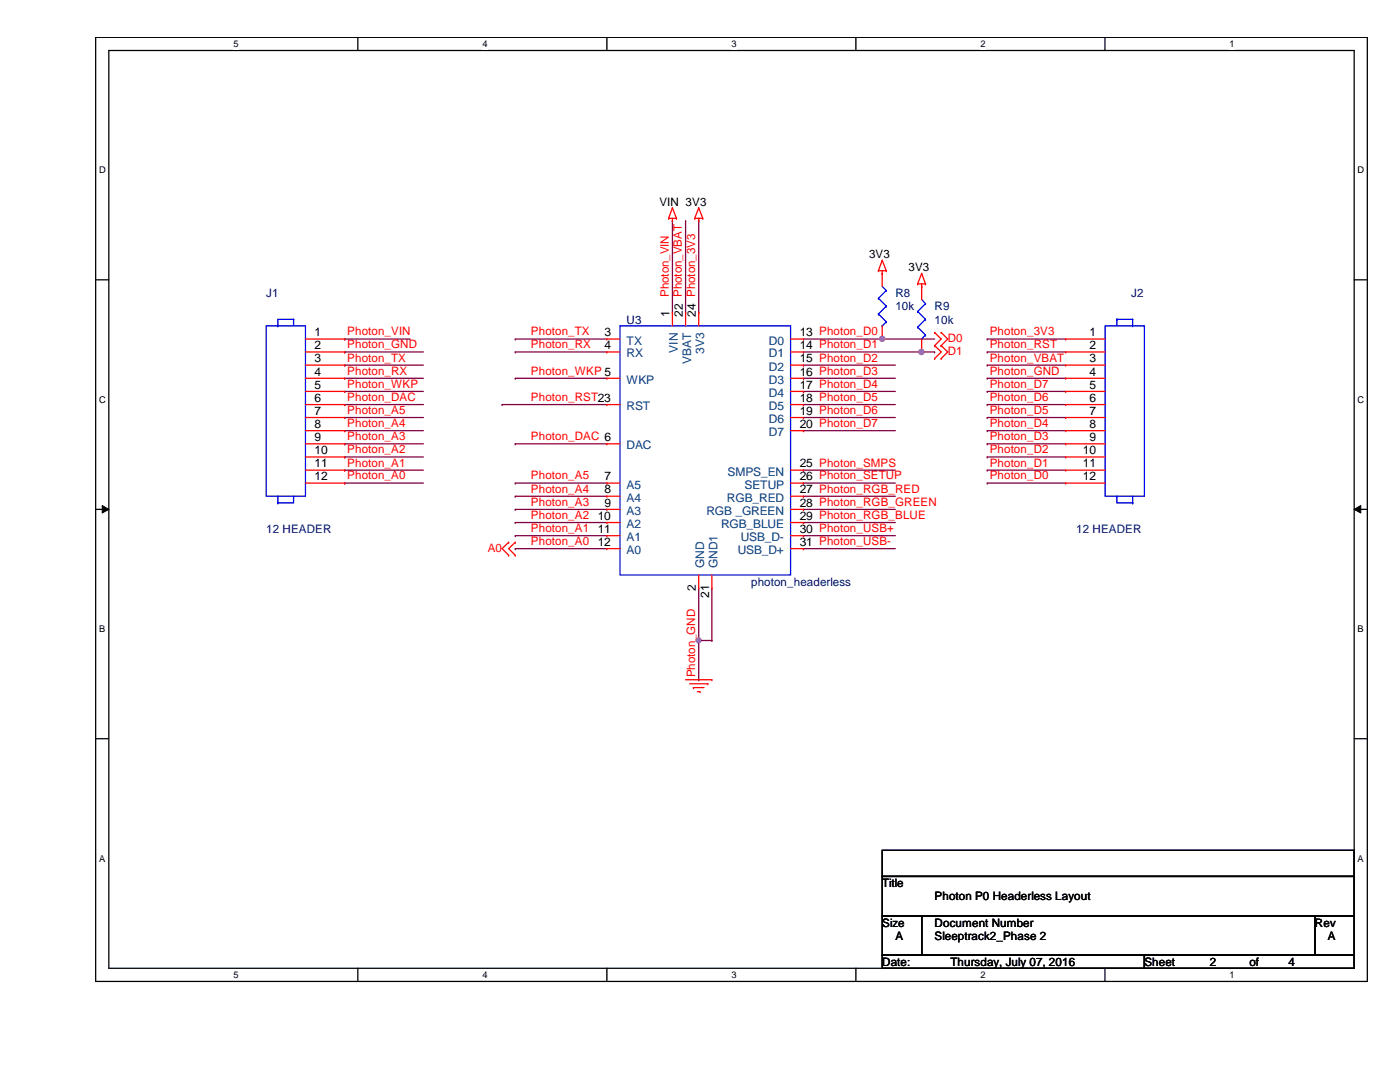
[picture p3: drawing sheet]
<svg xmlns="http://www.w3.org/2000/svg" width="279mm" height="216mm" viewBox="0 0 279 216" stroke-linecap="round" stroke-linejoin="round" font-family="sans-serif">
<path d="M19.1 7.5h253.8v188.3h-253.8zM21.7 10.1h248.6v183.1h-248.6z" fill="none" stroke="#000" stroke-width=".25"/>
<g fill="#fff">
<path d="M46.6 7.7h1v2.1h-1z"/>
<path d="M46.6 193.5h1v2.1h-1z"/>
</g>
<path d="M71.4 7.5v2.6M71.4 193.2v2.6" fill="none" stroke="#000" stroke-width=".25"/>
<g fill="#fff">
<path d="M96.3 7.7h1v2.1h-1z"/>
<path d="M96.3 193.5h1v2.1h-1z"/>
</g>
<path d="M121.1 7.5v2.6M121.1 193.2v2.6" fill="none" stroke="#000" stroke-width=".25"/>
<g fill="#fff">
<path d="M146 7.7h1v2.1h-1z"/>
<path d="M146 193.5h1v2.1h-1z"/>
</g>
<path d="M170.8 7.5v2.6M170.8 193.2v2.6" fill="none" stroke="#000" stroke-width=".25"/>
<g fill="#fff">
<path d="M195.7 7.7h1v2.1h-1z"/>
<path d="M195.7 193.5h1v2.1h-1z"/>
</g>
<path d="M220.5 7.5v2.6M220.5 193.2v2.6" fill="none" stroke="#000" stroke-width=".25"/>
<g fill="#fff">
<path d="M245.4 7.7h1v2.1h-1z"/>
<path d="M245.4 193.5h1v2.1h-1z"/>
<path d="M19.8 32.9h1.3v2.1h-1.3z"/>
<path d="M270.9 32.9h1.3v2.1h-1.3z"/>
<path d="M19.8 78.7h1.3v2.1h-1.3z"/>
<path d="M270.9 78.7h1.3v2.1h-1.3z"/>
</g>
<path d="M19.1 55.8h2.6M270.3 55.8h2.6" fill="none" stroke="#000" stroke-width=".25"/>
<g fill="#fff">
<path d="M19.8 124.5h1.2v2.1h-1.2z"/>
<path d="M270.9 124.5h1.3v2.1h-1.3z"/>
</g>
<path d="M19.1 101.6h2.6M270.3 101.6h2.6" fill="none" stroke="#000" stroke-width=".25"/>
<path d="M20.4 100.9l1.3 .7-1.3 .8zM270.3 101.6l1.3-.7v1.5z" fill="#000"/>
<path d="M20.4 100.9l1.3 .7-1.3 .8zM270.3 101.6l1.3-.7v1.5z" fill="none" stroke="#000" stroke-width=".2"/>
<g fill="#fff">
<path d="M19.8 170.3h1.2v2h-1.2z"/>
<path d="M270.9 170.3h1.3v2h-1.3z"/>
</g>
<path d="M19.1 147.4h2.6M270.3 147.4h2.6" fill="none" stroke="#000" stroke-width=".25"/>
<g fill="none" stroke="#800040" stroke-width=".25">
<path d="M134.2 44.1h.1M134.2 44.1v18.3M136.8 44.1h.1M136.8 44.1v18.3M139.4 44.1h.1M139.4 44.1v18.3M102.8 67.6h.1M102.8 70.2h.1M102.8 67.6h18.3M102.8 70.2h18.3M160.4 67.6h15.7M160.4 70.2h23.5"/>
<path d="M176.1 67.6h.1M183.9 70.2h.1"/>
</g>
<circle cx="183.9" cy="70.2" r=".51" fill="#f0f"/>
<circle cx="183.9" cy="70.2" r=".51" fill="none" stroke="#f0f" stroke-width=".25"/>
<g fill="none" stroke="#800040" stroke-width=".25">
<path d="M102.8 75.5h.1M102.8 75.5h18.3M160.4 72.9h.1M160.4 75.5h.1M160.4 78.1h.1M160.4 72.9h18.3M160.4 75.5h18.3M160.4 78.1h18.3M100.2 80.7h.1M100.2 80.7h20.9M102.8 88.6h.1M102.8 96.4h.1"/>
<path d="M102.8 99h.1M102.8 88.6h18.3M102.8 96.4h18.3M102.8 99h18.3M160.4 80.7h.1M160.4 83.3h.1M160.4 85.9h.1M160.4 93.8h.1M160.4 96.4h.1M160.4 99h.1M160.4 80.7h18.3M160.4 83.3h18.3"/>
<path d="M160.4 85.9h18.3M160.4 93.8h18.3M160.4 96.4h18.3M160.4 99h18.3M102.8 101.6h.1M102.8 104.3h.1M102.8 106.9h.1M102.8 109.5h.1M102.8 101.6h18.3M102.8 104.3h18.3M102.8 106.9h18.3M102.8 109.5h18.3"/>
<path d="M139.4 117.3v10.5M160.4 101.6h.1M160.4 104.3h.1M160.4 106.9h.1M160.4 109.5h.1M160.4 101.6h18.3M160.4 104.3h18.3M160.4 106.9h18.3M160.4 109.5h18.3M139.4 127.8h.1"/>
</g>
<circle cx="139.4" cy="127.8" r=".49" fill="#f0f"/>
<circle cx="139.4" cy="127.8" r=".49" fill="none" stroke="#f0f" stroke-width=".25"/>
<g fill="none" stroke="#800040" stroke-width=".25">
<path d="M68.8 67.6h.1M68.8 70.2h.1M68.8 72.9h.1M68.8 75.5h.1M68.8 78.1h.1M68.8 67.6h13.1M68.8 70.2h15.7M68.8 72.9h15.7M68.8 75.5h15.7M68.8 78.1h15.7M176.1 67.6h.1M176.1 67.6h10.4"/>
<path d="M197 67.6h.1M197 70.2h.1M197 72.9h.1M197 75.5h.1M197 78.1h.1M197 67.6h15.7M197 70.2h15.7M197 72.9h15.7M197 75.5h15.7M197 78.1h15.7M68.8 80.7h.1M68.8 83.3h.1"/>
<path d="M68.8 85.9h.1M68.8 88.6h.1M68.8 91.2h.1M68.8 93.8h.1M68.8 96.4h.1M68.8 80.7h15.7M68.8 83.3h15.7M68.8 85.9h15.7M68.8 88.6h15.7M68.8 91.2h15.7M68.8 93.8h15.7M68.8 96.4h15.7"/>
<path d="M197 80.7h.1M197 83.3h.1M197 85.9h.1M197 88.6h.1M197 91.2h.1M197 93.8h.1M197 96.4h.1M197 80.7h15.7M197 83.3h15.7M197 85.9h15.7M197 88.6h15.7M197 91.2h15.7"/>
<path d="M197 93.8h15.7M197 96.4h15.7M142.1 117.3v10.5M139.4 127.8h.1M139.4 135.6h.1M139.4 127.8h2.7M139.4 127.8v7.8M142.1 127.8h.1"/>
</g>
<circle cx="176.1" cy="67.6" r=".51" fill="#f0f"/>
<circle cx="176.1" cy="67.6" r=".51" fill="none" stroke="#f0f" stroke-width=".25"/>
<path d="M183.9 70.2h2.6M186.5 70.2h.1" fill="none" stroke="#800040" stroke-width=".25"/>
<g fill="none" stroke="#f00" stroke-width=".25">
<path d="M133.4 43.6h.1M133.4 43.6h1.6M134.2 44.1h.1M134.2 41.5h.1M134.2 43.6v.5M134.2 41.5l-.8 2.1M134.2 41.5l.8 2.1M135 43.6h.1M138.6 43.6h.1M138.6 43.6h1.7M139.4 44.1h.1M139.4 41.5h.1"/>
<path d="M139.4 43.6v.5M139.4 41.5l-.8 2.1M139.4 41.5l.9 2.1M140.3 43.6h.1M175.3 54h.1M175.3 54h1.6M176.1 54.6h.1M176.1 51.9h.1M176.1 54v3.1M176.1 51.9l-.8 2.1M176.1 51.9l.8 2.1M176.9 54h.1"/>
<path d="M183.1 56.6h.1M183.1 56.6h1.6M183.9 57.1h.1M183.9 54.6h.1M183.9 56.6v3.2M183.9 54.6l-.8 2M183.9 54.6l.8 2M184.7 56.6h.1M61 67.6h7.8M61 70.2h7.8M61 75.5h7.8M61 72.9h7.8"/>
<path d="M61 78.1h7.8M68.8 67.6h.1M68.8 70.2h.1M68.8 72.9h.1M68.8 75.5h.1M68.8 78.1h.1M121.1 67.6h.1M121.1 70.2h.1M121.1 75.5h.1M121.1 67.6h2.6M121.1 70.2h2.6M121.1 75.5h2.6"/>
<path d="M134.2 62.4h.1M134.2 62.4v2.6M136.8 62.4h.1M136.8 62.4v2.6M139.4 62.4h.1M139.4 62.4v2.6M157.8 67.6h2.6M157.8 70.2h2.6M157.8 75.5h2.6M157.8 72.9h2.6M157.8 78.1h2.6M160.4 67.6h.1"/>
<path d="M160.4 70.2h.1M160.4 72.9h.1M160.4 75.5h.1M160.4 78.1h.1M176.1 67.6h.1M176.1 65v2.6M183.9 70.2h.1M183.9 67.6v2.6M186.5 66.3h.1M186.5 69h.1M186.5 71.5h.1M186.5 66.3l1.3 1.3-1.3 1.4"/>
<path d="M186.5 69l1.3 1.2-1.3 1.3M187.8 66.3h.1M187.8 69h.1M187.8 71.5h.1M187.8 66.3l1.3 1.3-1.3 1.4M187.8 69l1.3 1.2-1.3 1.3M212.7 67.6h.1M212.7 70.2h.1M212.7 72.9h.1M212.7 75.5h.1M212.7 78.1h.1M212.7 67.6h7.9"/>
<path d="M212.7 70.2h7.9M212.7 75.5h7.9M212.7 72.9h7.9M212.7 78.1h7.9M61 88.6h7.8M61 96.4h7.8M61 80.7h7.8M61 83.3h7.8M61 85.9h7.8M61 93.8h7.8M61 91.2h7.8M68.8 80.7h.1"/>
<path d="M68.8 83.3h.1M68.8 85.9h.1M68.8 88.6h.1M68.8 91.2h.1M68.8 93.8h.1M68.8 96.4h.1M121.1 88.6h.1M121.1 96.4h.1M121.1 99h.1M121.1 80.7h.1M121.1 88.6h2.6M121.1 96.4h2.6"/>
<path d="M121.1 99h2.6M121.1 80.7h2.6M157.8 96.4h2.6M157.8 99h2.6M157.8 80.7h2.6M157.8 83.3h2.6M157.8 85.9h2.6M157.8 93.8h2.6M160.4 80.7h.1M160.4 83.3h.1M160.4 85.9h.1M160.4 93.8h.1"/>
<path d="M160.4 96.4h.1M160.4 99h.1M212.7 80.7h.1M212.7 83.3h.1M212.7 85.9h.1M212.7 88.6h.1M212.7 91.2h.1M212.7 93.8h.1M212.7 96.4h.1M212.7 88.6h7.9M212.7 96.4h7.9M212.7 80.7h7.9"/>
<path d="M212.7 83.3h7.9M212.7 85.9h7.9M212.7 93.8h7.9M212.7 91.2h7.9M101.5 108.2h.1M101.5 110.8h.1M101.5 108.2l-1.3 1.3 1.3 1.3M102.8 108.2h.1M102.8 110.8h.1M102.8 108.2l-1.3 1.3 1.3 1.3M121.1 101.6h.1M121.1 104.3h.1"/>
<path d="M121.1 106.9h.1M121.1 109.5h.1M121.1 101.6h2.6M121.1 104.3h2.6M121.1 106.9h2.6M121.1 109.5h2.6M139.4 117.3h.1M139.4 114.7v2.6M142.1 117.3h.1M142.1 114.7v2.6M157.8 101.6h2.6M157.8 104.3h2.6"/>
<path d="M157.8 106.9h2.6M157.8 109.5h2.6M160.4 101.6h.1M160.4 104.3h.1M160.4 106.9h.1M160.4 109.5h.1M136.8 135.6h5.3M137.6 136.4h3.7M138.4 137.2h.1M138.4 137.2h2.1M139.2 138h.5M139.7 138h.1"/>
<path d="M141.3 136.4h.1M142.1 135.6h.1"/>
</g>
<path d="M176.1 169.7h94.2v5.2h-94.2zM176.1 174.9h94.2v7.9h-94.2zM176.1 182.8h7.8v7.8h-7.8zM176.1 190.6h52.3v2.6h-52.3zM183.9 182.8h78.5v7.8h-78.5zM228.4 190.6h41.9v2.6h-41.9zM262.4 182.8h7.9v7.8h-7.9z" fill="none" stroke="#000" stroke-width=".25"/>
<g fill="none" stroke="#00f" stroke-width=".25">
<path d="M175.3 59.5h.1M175.3 59.5l1.6 1.6M176.1 57.1l.8 .9M176.9 58h.1M176.9 58l-1.6 1.5M183.9 59.8l.8 .8M53.1 65h7.9v34h-7.9zM55.5 65h.1M58.6 63.7h.1M58.6 63.7h-3.1v1.3M58.6 63.7v1.3M123.7 65h34.1v49.7h-34.1z"/>
<path d="M175.3 62.7h.1M175.3 62.7l1.6 1.5M176.1 65h.1M176.9 61.1h.1M176.9 64.2h.1M176.9 61.1l-1.6 1.6M176.9 64.2l-.8 .8M183.1 62.1h.1M183.1 65.3h.1M183.1 62.1l1.6 1.6M183.1 65.3l1.6 1.5M183.9 67.6h.1"/>
<path d="M184.7 60.6h.1M184.7 63.7h.1M184.7 66.8h.1M184.7 60.6l-1.6 1.5M184.7 63.7l-1.6 1.6M184.7 66.8l-.8 .8M220.6 65h7.8v34h-7.8zM222.9 63.7h.1M222.9 63.7h3.2v1.3M222.9 63.7v1.3M226.1 65h.1M55.5 99v1.3"/>
<path d="M58.6 99h.1M58.6 99v1.3h-3.1M222.9 99h.1M222.9 99v1.3h3.2M226.1 99v1.3M55.5 100.3h.1M226.1 100.3h.1"/>
</g>
<circle cx="183.9" cy="70.2" r=".51" fill="#f0f"/>
<circle cx="183.9" cy="70.2" r=".51" fill="none" stroke="#f0f" stroke-width=".25"/>
<circle cx="139.4" cy="127.8" r=".49" fill="#f0f"/>
<circle cx="139.4" cy="127.8" r=".49" fill="none" stroke="#f0f" stroke-width=".25"/>
<circle cx="176.1" cy="67.6" r=".51" fill="#f0f"/>
<circle cx="176.1" cy="67.6" r=".51" fill="none" stroke="#f0f" stroke-width=".25"/>
<g font-size="2.4">
<text x="133.6" y="63.2" transform="rotate(-90 133.6 63.2)">1</text>
<text x="136.3" y="63.2" transform="rotate(-90 136.3 63.2)">22 Photon_VBAT</text>
<text x="138.9" y="63.2" transform="rotate(-90 138.9 63.2)">24 Photon_3V3</text>
<text x="62.8" y="67.1">1</text>
<text x="62.8" y="69.7">2</text>
<text x="120.6" y="67.1">3</text>
<text x="120.6" y="69.7">4</text>
<text x="159.6" y="67.1">13 Photon_D0</text>
<text x="159.6" y="69.7">14 Photon_D1</text>
<text x="217.4" y="67.1">1</text>
<text x="217.4" y="69.7">2</text>
<text x="62.8" y="72.3">3</text>
<text x="62.8" y="74.9">4</text>
<text x="62.8" y="77.6">5</text>
<text x="159.6" y="72.3">15 Photon_D2</text>
<text x="159.6" y="74.9">16 Photon_D3</text>
<text x="159.6" y="77.6">17 Photon_D4</text>
<text x="217.4" y="72.3">3</text>
<text x="217.4" y="74.9">4</text>
<text x="217.4" y="77.6">5</text>
<text x="62.8" y="80.2">6</text>
<text x="62.8" y="82.8">7</text>
<text x="159.6" y="80.2">18 Photon_D5</text>
<text x="159.6" y="82.8">19 Photon_D6</text>
<text x="217.4" y="80.2">6</text>
<text x="217.4" y="82.8">7</text>
<text x="62.8" y="85.4">8</text>
<text x="62.8" y="88">9</text>
<text x="159.6" y="85.4">20 Photon_D7</text>
<text x="217.4" y="85.4">8</text>
<text x="217.4" y="88">9</text>
<text x="62.8" y="90.6">10</text>
<text x="62.8" y="93.3">11</text>
<text x="62.8" y="95.8">12</text>
<text x="120.6" y="95.8">7</text>
<text x="159.6" y="93.3">25 Photon_SMPS</text>
<text x="159.6" y="95.8">26 Photon_SETUP</text>
<text x="216.1" y="90.6">10</text>
<text x="216.1" y="93.3">11</text>
<text x="216.1" y="95.8">12</text>
<text x="120.6" y="98.5">8</text>
<text x="120.6" y="101.1">9</text>
<text x="159.6" y="98.5">27 Photon_RGB_RED</text>
<text x="159.6" y="101.1">28 Photon_RGB_GREEN</text>
<text x="119.3" y="103.7">10</text>
<text x="119.3" y="106.3">11</text>
<text x="159.6" y="103.7">29 Photon_RGB_BLUE</text>
<text x="159.6" y="106.3">30 Photon_USB+</text>
<text x="119.3" y="108.9">12</text>
<text x="159.6" y="108.9">31 Photon_USB-</text>
<text x="138.9" y="117.9" transform="rotate(-90 138.9 117.9)">2</text>
<text x="141.5" y="119.3" transform="rotate(-90 141.5 119.3)">21</text>
</g>
<g font-size="2.4" fill="#004080">
<text x="125.1" y="68.7">TX</text>
<text x="125.1" y="71.3">RX</text>
<text x="135.3" y="70.4" transform="rotate(-90 135.3 70.4)">VIN</text>
<text x="140.5" y="70.7" transform="rotate(-90 140.5 70.7)">3V3</text>
<text x="153.5" y="68.7">D0</text>
<text x="153.5" y="71.3">D1</text>
<text x="125.1" y="76.6">WKP</text>
<text x="137.9" y="72.6" transform="rotate(-90 137.9 72.6)">VBAT</text>
<text x="153.5" y="74">D2</text>
<text x="153.5" y="76.6">D3</text>
<text x="125.1" y="81.8">RST</text>
<text x="153.5" y="79.2">D4</text>
<text x="153.5" y="81.8">D5</text>
<text x="125.1" y="89.7">DAC</text>
<text x="153.5" y="84.4">D6</text>
<text x="153.5" y="87">D7</text>
<text x="145.2" y="94.9">SMPS_EN</text>
<text x="125.1" y="97.5">A5</text>
<text x="125.1" y="100.1">A4</text>
<text x="145.1" y="100.1">RGB_RED</text>
<text x="148.6" y="97.5">SETUP</text>
<text x="125.1" y="102.7">A3</text>
<text x="125.1" y="105.4">A2</text>
<text x="125.1" y="108">A1</text>
<text x="141" y="102.7">RGB _GREEN</text>
<text x="143.9" y="105.4">RGB_BLUE</text>
<text x="147.8" y="108">USB_D-</text>
<text x="125.1" y="110.6">A0</text>
<text x="140.5" y="113.4" transform="rotate(-90 140.5 113.4)">GND</text>
<text x="143.2" y="113.4" transform="rotate(-90 143.2 113.4)">GND1</text>
<text x="147.2" y="110.6">USB_D+</text>
</g>
<g font-size="2.3">
<text x="131.6" y="41">VIN 3V3</text>
<text x="173.4" y="51.5">3V3</text>
<text x="181.3" y="54.1">3V3</text>
<text x="176.1" y="177">Title</text>
<text x="186.5" y="179.7">Photon P0 Headerless Layout</text>
<text x="176.1" y="184.9">Size</text>
<text x="186.5" y="184.9">Document Number</text>
<text x="262.4" y="184.9">Rev</text>
<text x="178.7" y="187.5">A</text>
<text x="186.5" y="187.5">Sleeptrack2_Phase 2</text>
<text x="265" y="187.5">A</text>
<text x="176.1" y="192.7">Date:</text>
<text x="189.7" y="192.7">Thursday, July 07, 2016</text>
<text x="228.4" y="192.7">Sheet</text>
<text x="241.5" y="192.7">2</text>
<text x="249.3" y="192.7">of</text>
<text x="257.2" y="192.7">4</text>
</g>
<g font-size="2.3" fill="#000080">
<text x="53.1" y="59.3">J1</text>
<text x="178.7" y="59.3">R8</text>
<text x="225.8" y="59.3">J2</text>
<text x="125.1" y="64.6">U3</text>
<text x="178.7" y="61.9">10k</text>
<text x="186.5" y="61.9">R9</text>
<text x="186.5" y="64.6">10k</text>
<text x="53.1" y="106.4">12 HEADER</text>
<text x="214.8" y="106.4">12 HEADER</text>
<text x="149.9" y="116.9">photon_headerless</text>
</g>
<g font-size="2.3" fill="#f00">
<text x="133.5" y="59.3" transform="rotate(-90 133.5 59.3)">Photon_VIN</text>
<text x="69.3" y="66.9">Photon_VIN</text>
<text x="69.3" y="69.5">Photon_GND</text>
<text x="106" y="66.9">Photon_TX</text>
<text x="106" y="69.5">Photon_RX</text>
<text x="189.1" y="68.2">D0</text>
<text x="189.1" y="70.8">D1</text>
<text x="197.5" y="66.9">Photon_3V3</text>
<text x="197.5" y="69.5">Photon_RST</text>
<text x="69.3" y="72.1">Photon_TX</text>
<text x="69.3" y="74.8">Photon_RX</text>
<text x="69.3" y="77.4">Photon_WKP</text>
<text x="106" y="74.8">Photon_WKP 5</text>
<text x="197.5" y="72.1">Photon_VBAT</text>
<text x="197.5" y="74.8">Photon_GND</text>
<text x="197.5" y="77.4">Photon_D7</text>
<text x="69.3" y="80">Photon_DAC</text>
<text x="69.3" y="82.6">Photon_A5</text>
<text x="106" y="80">Photon_RST23</text>
<text x="197.5" y="80">Photon_D6</text>
<text x="197.5" y="82.6">Photon_D5</text>
<text x="69.3" y="85.2">Photon_A4</text>
<text x="69.3" y="87.8">Photon_A3</text>
<text x="106" y="87.8">Photon_DAC 6</text>
<text x="197.5" y="85.2">Photon_D4</text>
<text x="197.5" y="87.8">Photon_D3</text>
<text x="69.3" y="90.5">Photon_A2</text>
<text x="69.3" y="93.1">Photon_A1</text>
<text x="69.3" y="95.7">Photon_A0</text>
<text x="106" y="95.7">Photon_A5</text>
<text x="197.5" y="90.5">Photon_D2</text>
<text x="197.5" y="93.1">Photon_D1</text>
<text x="197.5" y="95.7">Photon_D0</text>
<text x="106" y="98.3">Photon_A4</text>
<text x="106" y="100.9">Photon_A3</text>
<text x="106" y="103.5">Photon_A2</text>
<text x="106" y="106.2">Photon_A1</text>
<text x="97.3" y="110.1">A0</text>
<text x="106" y="108.8">Photon_A0</text>
<text x="138.7" y="135.1" transform="rotate(-90 138.7 135.1)">Photon_GND</text>
</g>
<g font-size="1.9">
<text x="46.6" y="9.4">5</text>
<text x="96.3" y="9.4">4</text>
<text x="146" y="9.4">3</text>
<text x="195.7" y="9.4">2</text>
<text x="245.4" y="9.4">1</text>
<text x="19.8" y="34.6">D</text>
<text x="270.9" y="34.6">D</text>
<text x="19.8" y="80.3">C</text>
<text x="270.9" y="80.3">C</text>
<text x="19.8" y="126.2">B</text>
<text x="270.9" y="126.2">B</text>
<text x="19.8" y="171.9">A</text>
<text x="270.9" y="171.9">A</text>
<text x="46.6" y="195.2">5</text>
<text x="96.3" y="195.2">4</text>
<text x="146" y="195.2">3</text>
<text x="195.7" y="195.2">2</text>
<text x="245.4" y="195.2">1</text>
</g>
</svg>
